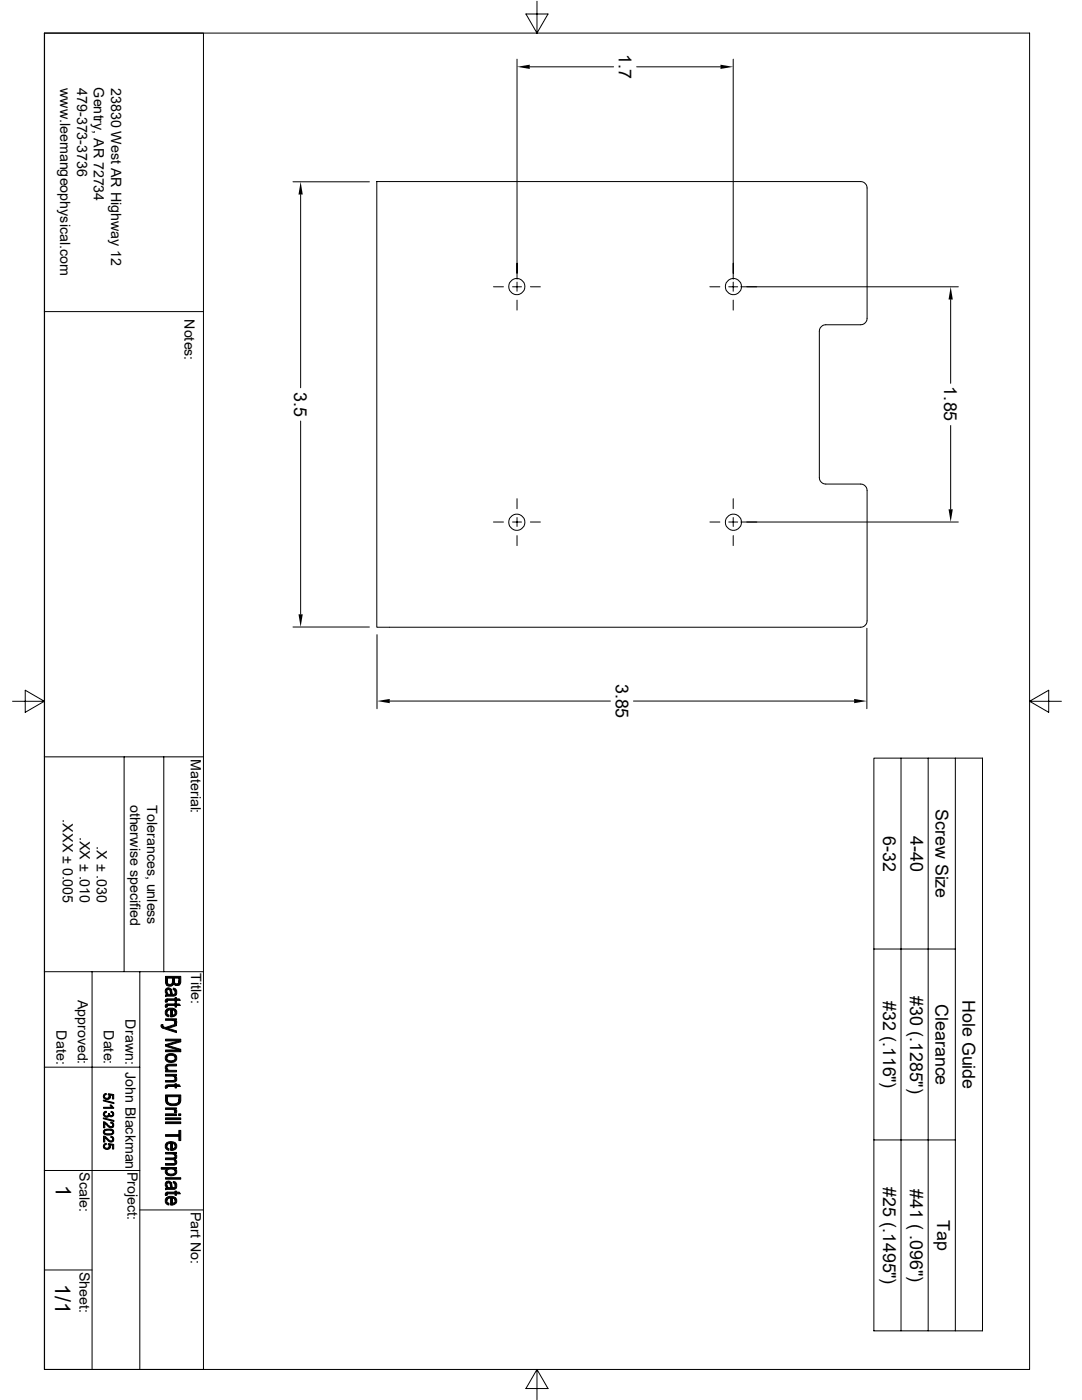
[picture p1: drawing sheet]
<svg xmlns="http://www.w3.org/2000/svg" width="216mm" height="279mm" viewBox="0 0 216 279" stroke-linecap="round" stroke-linejoin="round" font-family="sans-serif">
<g fill="none" stroke="#000" stroke-width=".2">
<path d="M8.8 6.6h196.6v266.7h-196.6zM8.9 6.6h31.7v266.7h-31.7zM103.2 11.8v43.9M105.7 13.3h16.7M107.1 .3v6.3l2.2-3.8h-4.4l2.2 3.8M127 13.3h16.8M146.3 11.8v43.9M58.5 36.3h15.2M60 38.8v38.6M75.2 36.2h96.5a1.3 1.3 0 0 1 1.3 1.3v26a1.3 1.3 0 0 1-1.3 1.3h-6.9a1.3 1.3 0 0 0-1.3 1.3v29.2a1.3 1.3 0 0 0 1.3 1.3h6.9a1.3 1.3 0 0 1 1.3 1.3v26a1.3 1.3 0 0 1-1.3 1.3h-96.5zM98.5 57.2h2M102.3 57.2h1.8"/>
<path d="M103.2 56.3v1.8M103.2 59.9v2M105.8 57.2h2M141.6 57.2h2M145.4 57.2h1.8M146.3 56.3v1.8M146.3 59.9v2M147.8 57.2h43.4M189.7 59.8v16.7M8.8 62.2h31.8M60 84v38.6M103.2 99.5v2"/>
<path d="M146.3 99.5v2M189.7 84.9v16.7M98.5 104.2h2M102.3 104.2h1.8M103.2 103.3v1.8M103.2 106.9v2M105.8 104.2h2M141.6 104.2h2M145.4 104.2h1.8M146.3 103.3v1.8M146.3 106.9v2M147.8 104.2h43.4"/>
<path d="M2.5 140h6.3l-3.8 2.2v-4.4l3.8 2.2M58.5 125.1h15.2M75.2 126.7v14.7M77.8 139.9h44M126.4 139.9h44M173 125.4v16M205.4 140l3.9-2.2v4.4l-3.9-2.2h6.4M8.8 151h31.8M24.8 151v42.9M32.7 151v42.9M174.4 151.3h21.6v114.3h-21.6zM179.8 151.3v114.3"/>
<path d="M185.2 151.3v114.3M190.6 151.3v114.3M8.8 193.9h31.8M18.4 193.9v79.4M27.9 193.9v79.4M174.4 189.4h16.2M8.8 213h19.1M8.8 233.6h19.1M174.4 227.5h16.2M8.9 253.4h9.5M27.9 241.5h12.7M107.1 273.3l-2.2 3.8h4.4l-2.2-3.8v6.1"/>
<circle cx="103.1" cy="57.2" r="1.61"/>
<circle cx="146.4" cy="57.2" r="1.61"/>
<circle cx="103.1" cy="104.2" r="1.61"/>
<circle cx="146.4" cy="104.2" r="1.61"/>
</g>
<g fill="#000" stroke="#000" stroke-width=".2">
<path d="M33.3 197.9v.6z" fill-rule="evenodd"/>
<path d="M33.1 199.4l.3-.1v.7h-.4v-.3z" fill-rule="evenodd"/>
<path d="M33.2 197.3l.5-.2 .4 .3v1a.77 .77 0 0 0-.6-.9l-.2 .2-.1 .7a.82 .82 0 0 1 0-1.1z" fill-rule="evenodd"/>
<path d="M33.4 195.2v.6a.54 .54 0 0 0 .5 .7 .54 .54 0 0 0 .5-.7v.8l-.2 .2h-.7l-.1-.1z" fill-rule="evenodd"/>
<path d="M34.6 197.2l.4 .2v.6l-.1-.3-.4-.2z" fill-rule="evenodd"/>
<path d="M33.3 198.1l.3 .3 .5 .1 .1-1.1 .1 .6a.36 .36 0 0 0 .3 .5 .36 .36 0 0 0 .4-.5v-.6a.79 .79 0 0 1 .3 .9 .79 .79 0 0 1-.8 .5l-1.5 .1v-.4h.3z" fill-rule="evenodd"/>
<path d="M34.8 195.2v.5a.47 .47 0 0 0 .5 .6 .47 .47 0 0 0 .4-.6v.9h-.7l-.2-.1z" fill-rule="evenodd"/>
<path d="M33.4 199.3h1.5v-.2h.3v.2h.6l.2 .3h-.8v.4h-.3v-.4h-1.4l-.1 .3z" fill-rule="evenodd"/>
<path d="M33 194.9h3.1l-.1 1.3-.3 .4v-1.4h-.9v1.3l-.2-.2-.2 .3v-1.4h-1v1.5l-.4-.6z" fill-rule="evenodd"/>
<path d="M20.6 219.5l2.1 .5v.3l-2.1-.6z" fill-rule="evenodd"/>
<path d="M20.8 218.4l.4-.2v.2l-.4 .3v.5a.57 .57 0 0 1 0-.8z" fill-rule="evenodd"/>
<path d="M20.8 218.8a.5 .5 0 0 0 .5 .4 .5 .5 0 0 0 .5-.4v.4l-.3 .2-.6-.1z" fill-rule="evenodd"/>
<path d="M21.9 218.5l.1 .2-.1 .5z" fill-rule="evenodd"/>
<path d="M21.6 218.3l1.1 .1v.9h-.3v-.7l-.5-.1-.1 .7z" fill-rule="evenodd"/>
<path d="M32.2 204.5h.3v.7l-.4-.3z" fill-rule="evenodd"/>
<path d="M33.1 200.4h.3v.6h-.4v-.3z" fill-rule="evenodd"/>
<path d="M33.1 216.7l.3-.2v.6l-.4 .1z" fill-rule="evenodd"/>
<path d="M33.3 213.1l.1 .6z" fill-rule="evenodd"/>
<path d="M33.1 201.5l.2-.1v.8l.4 .4v.3a.83 .83 0 0 1-.6-1.4z" fill-rule="evenodd"/>
<path d="M34.9 214.7l.1 .6z" fill-rule="evenodd"/>
<path d="M33.3 201.4l.4-.2h.8l.5 .2v.7l-.2-.4-.5-.2v1.4h-.3v-1.4l-.5 .1-.2 .5z" fill-rule="evenodd"/>
<path d="M33.3 210.5a1.54 1.54 0 0 1 1.7 0v.7a.93 .93 0 0 0-.9-.6 .93 .93 0 0 0-.8 .6z" fill-rule="evenodd"/>
<path d="M33 203.3h2.2v.3h-.3v.4l-.4-.3-1.5-.1z" fill-rule="evenodd"/>
<path d="M33 205.1l2.2-.8v.4l-1.2 .4-.6 .1z" fill-rule="evenodd"/>
<path d="M32.5 204.7l.2 .3 2.5 .7v.4l-2.7-.9z" fill-rule="evenodd"/>
<path d="M33.1 212.6l.6-.2h1.5v.3h-1.6l-.2 .2-.1 .7a.67 .67 0 0 1-.2-1z" fill-rule="evenodd"/>
<path d="M33 213.7h.4v-.3l.4 .2h1.4v.3h-2.2z" fill-rule="evenodd"/>
<path d="M33 214.4h2.2v.3h-.3v.4l-.4-.3h-1.5z" fill-rule="evenodd"/>
<path d="M34.3 201.5v1.1l.6-.3 .1-.9a.84 .84 0 0 1 .2 1 .84 .84 0 0 1-.9 .5z" fill-rule="evenodd"/>
<path d="M34.9 203.6l.4 .3-.2 .4-.3-.1z" fill-rule="evenodd"/>
<path d="M33.2 210.6l.1 .6a.92 .92 0 0 0 .8 .5 .92 .92 0 0 0 .9-.5v-.7a.88 .88 0 0 1 .2 1.1 .88 .88 0 0 1-1 .4 .93 .93 0 0 1-1.1-.3 .93 .93 0 0 1 .1-1.1z" fill-rule="evenodd"/>
<path d="M33 215.6h1.7l.3-.3v-.5a.67 .67 0 0 1 .2 .8 .67 .67 0 0 1-.8 .3h-1.4z" fill-rule="evenodd"/>
<path d="M33.4 200.4h1.5v-.3h.3v.3h.6l.2 .3h-.8v.3h-.3v-.3h-1.5v.1z" fill-rule="evenodd"/>
<path d="M33.4 216.5h1.5v-.2h.3v.2h.6l.2 .3h-.8v.3h-.3v-.3h-1.5v.2z" fill-rule="evenodd"/>
<path d="M33 208.5l3.1 .9v.5l-.5-.3-2.6-.8z" fill-rule="evenodd"/>
<path d="M33 209.5h2.6l.5 .4h-3.1z" fill-rule="evenodd"/>
<path d="M33 207.4h3.1v.5l-.5-.2h-2.6z" fill-rule="evenodd"/>
<path d="M33 208.5l2.6-.8 .5 .2-2.7 .8z" fill-rule="evenodd"/>
<path d="M33 218.5h3.1l-.2 1.6-.2 .2v-1.4h-2.3v1.4l-.4-.6z" fill-rule="evenodd"/>
<path d="M20.6 223.1l2.1 .5v.2l-2.1-.5z" fill-rule="evenodd"/>
<path d="M20.8 228.3l.4-.1v.2l-.3 .2-.1 .6-.2-.5z" fill-rule="evenodd"/>
<path d="M20.9 221.9l.3-.1 .1 .2-.3 .1-.2 .2z" fill-rule="evenodd"/>
<path d="M20.8 221.9v.4a.43 .43 0 0 0 .4 .4 .43 .43 0 0 0 .5-.3v.4l-.2 .1a.62 .62 0 0 1-.8-.2 .62 .62 0 0 1 .1-.8z" fill-rule="evenodd"/>
<path d="M21.6 222.2h.2v.5v-.1l-.1 .2z" fill-rule="evenodd"/>
<path d="M20.8 228.8a.5 .5 0 0 0 .5 .4 .5 .5 0 0 0 .5-.4v.4l-.4 .2-.6-.2z" fill-rule="evenodd"/>
<path d="M21.9 228.5l.1 .2-.1 .5z" fill-rule="evenodd"/>
<path d="M22 220.5l.3 .1v.4z" fill-rule="evenodd"/>
<path d="M22.2 221.8l.3 .2v.3l-.4-.3z" fill-rule="evenodd"/>
<path d="M20.7 223.9l.3 .1 .8 .7a.42 .42 0 0 0 .4 .1 .42 .42 0 0 0 .3-.3v.5l-.5 .1-1.1-.9v.9h-.2z" fill-rule="evenodd"/>
<path d="M20.8 225.5l.5-.2h.8l.4 .2v.4a1.17 1.17 0 0 0-1.4-.3l-.3 .3z" fill-rule="evenodd"/>
<path d="M20.7 226.7l.3 .1 .8 .7a.41 .41 0 0 0 .4 .2 .41 .41 0 0 0 .3-.3v.4l-.5 .1-1.1-.9v.9h-.2z" fill-rule="evenodd"/>
<path d="M20.7 221h1.6v-.4l.4 .6h-2z" fill-rule="evenodd"/>
<path d="M21.8 222.3a.34 .34 0 0 0 .4 .3 .34 .34 0 0 0 .3-.3v-.3l.1 .1a.5 .5 0 0 1-.1 .7 .5 .5 0 0 1-.7-.1z" fill-rule="evenodd"/>
<path d="M22.1 223.9h.1a.58 .58 0 0 1 .5 .4 .58 .58 0 0 1-.2 .7v-.6l-.4-.2z" fill-rule="evenodd"/>
<path d="M20.7 225.6l.1-.1v.4a1.31 1.31 0 0 0 1.6 .2l.1-.6 .1 .1a.69 .69 0 0 1-.2 .8 .69 .69 0 0 1-.7 .1h-.5a.56 .56 0 0 1-.5-.3 .56 .56 0 0 1 0-.6z" fill-rule="evenodd"/>
<path d="M22.1 226.8h.1a.58 .58 0 0 1 .5 .4 .58 .58 0 0 1-.2 .6v-.6l-.4-.2z" fill-rule="evenodd"/>
<path d="M21.6 228.2l1.1 .2v.9h-.3v-.7l-.5-.1-.1 .7z" fill-rule="evenodd"/>
<path d="M33 223.1h3.1v.3h-3.1z" fill-rule="evenodd"/>
<path d="M33 223.9h3.1v.3h-3.1z" fill-rule="evenodd"/>
<path d="M33 235h3.1v.3h-3.1z" fill-rule="evenodd"/>
<path d="M33.2 233.3v1.1a.72 .72 0 0 1 0-1.1z" fill-rule="evenodd"/>
<path d="M33.3 236.4v.7z" fill-rule="evenodd"/>
<path d="M33 238.1l.4-.2v.6l-.4 .1z" fill-rule="evenodd"/>
<path d="M33.1 228.3l.2-.2v.9l.4 .2v.4a.86 .86 0 0 1-.6-1.3z" fill-rule="evenodd"/>
<path d="M33.2 235.8l.5-.1 .5 .3-.1 .9a.68 .68 0 0 0-.7-.8l-.1 .2-.1 .7a.82 .82 0 0 1 0-1.2z" fill-rule="evenodd"/>
<path d="M34.9 230.3l.1 .5z" fill-rule="evenodd"/>
<path d="M33.3 228.1v-.1a1.58 1.58 0 0 1 1.7 .1v.6l-.2-.4-.5-.1v1.4h-.3v-1.4l-.5 .1-.2 .5z" fill-rule="evenodd"/>
<path d="M33 231.1h1.6l.3-.1 .1 .9-.4-.5h-1.6z" fill-rule="evenodd"/>
<path d="M34.6 235.8l.4 .1v.7l-.1-.3-.4-.2z" fill-rule="evenodd"/>
<path d="M33.3 239a1.54 1.54 0 0 1 1.7 0v.6l-.2-.4-.5-.1v1.4h-.3v-1.4l-.6 .2-.1 .3z" fill-rule="evenodd"/>
<path d="M34.9 233.3l.1 .5z" fill-rule="evenodd"/>
<path d="M33 221.1h2.2v.3h-.3v.4l-.3-.4h-1.6z" fill-rule="evenodd"/>
<path d="M33 222.3h2.2v.3h-2.2z" fill-rule="evenodd"/>
<path d="M33 230h2.2v.3h-.3v.2l-.5-.2h-1.4z" fill-rule="evenodd"/>
<path d="M32.2 233h3v.3h-.3v.3a1.01 1.01 0 0 0-1.6 .2l-.1 .6v-1.1h-1z" fill-rule="evenodd"/>
<path d="M34.9 221.4l.4 .3-.2 .4-.3-.1z" fill-rule="evenodd"/>
<path d="M34.3 228.2v1h.2l.4-.2 .1-.9a.84 .84 0 0 1 .2 1 .84 .84 0 0 1-.9 .5z" fill-rule="evenodd"/>
<path d="M33 232.2h1.8l.2-.3v-.5a.62 .62 0 0 1 .3 .7 .62 .62 0 0 1-.8 .4h-1.5z" fill-rule="evenodd"/>
<path d="M35 230.3a.58 .58 0 0 1 .3 .5 .58 .58 0 0 1-.4 .6z" fill-rule="evenodd"/>
<path d="M33.3 233.8a.96 .96 0 0 0 1.7 0v-.5a.79 .79 0 0 1 .1 1 .79 .79 0 0 1-.9 .4l-1-.3z" fill-rule="evenodd"/>
<path d="M33.3 236.6l.3 .4h.5l.1-1 .1 .6a.35 .35 0 0 0 .3 .4 .35 .35 0 0 0 .4-.4v-.7a.79 .79 0 0 1 .3 .9 .79 .79 0 0 1-.8 .6h-1.5v-.3h.3z" fill-rule="evenodd"/>
<path d="M34.3 239.1l.1 1.1 .5-.3 .1-.9a.84 .84 0 0 1 .2 1 .84 .84 0 0 1-.9 .5z" fill-rule="evenodd"/>
<path d="M33.4 218.9v.5a1.29 1.29 0 0 0 2 .7l.2-.2 .1-.5v.9l-.4 .3h-1.2l-.6-.2-.1-.1z" fill-rule="evenodd"/>
<path d="M33.4 237.9h1.5v-.2h.3v.2h.6l.2 .4h-.8v.2h-.3v-.2h-1.5v.1z" fill-rule="evenodd"/>
<path d="M35.6 222.3h.5v.3h-.5z" fill-rule="evenodd"/>
<path d="M33 226.4h2.7v-.8h.4v2h-.4v-.8h-2.7z" fill-rule="evenodd"/>
<path d="M33.1 239.1l.2-.1 .1 .9 .3 .3v.3a.87 .87 0 0 1-.6-1.4z" fill-rule="evenodd"/>
</g>
<path d="M103.2 13.3l2.5-.4v.9zM143.8 12.9l2.5 .4-2.5 .5zM60 36.3l.4 2.5h-.8zM189.7 57.2l.4 2.6h-.8zM189.3 101.6h.8l-.4 2.6zM59.6 122.6h.8l-.4 2.5zM75.2 139.9l2.6-.4v.8zM170.4 139.5l2.6 .4-2.6 .4z" fill="#000"/>
<g font-size="4.3">
<text x="11.1" y="236.6" transform="rotate(90 11.1 236.6)">1</text>
<text x="11" y="256.2" transform="rotate(90 11 256.2)">1/1</text>
</g>
<g font-size="3.6">
<text x="123.5" y="10.8" transform="rotate(90 123.5 10.8)">1.7</text>
<text x="188.4" y="77.1" transform="rotate(90 188.4 77.1)">1.85</text>
<text x="58.7" y="78.2" transform="rotate(90 58.7 78.2)">3.5</text>
<text x="122.9" y="136.4" transform="rotate(90 122.9 136.4)">3.85</text>
<text x="186.7" y="161.5" transform="rotate(90 186.7 161.5)">Screw Size</text>
<text x="176.2" y="166.8" transform="rotate(90 176.2 166.8)">6-32</text>
<text x="181.7" y="166.9" transform="rotate(90 181.7 166.9)">4-40</text>
<text x="176.2" y="199.8" transform="rotate(90 176.2 199.8)">#32 (.116&quot;)</text>
<text x="181.6" y="198.8" transform="rotate(90 181.6 198.8)">#30 (.1285&quot;)</text>
<text x="186.7" y="200.4" transform="rotate(90 186.7 200.4)">Clearance</text>
<text x="192.1" y="199.5" transform="rotate(90 192.1 199.5)">Hole Guide</text>
<text x="176.2" y="236.9" transform="rotate(90 176.2 236.9)">#25 (.1495&quot;)</text>
<text x="181.6" y="237.4" transform="rotate(90 181.6 237.4)">#41 ( .096&quot;)</text>
<text x="187" y="243.5" transform="rotate(90 187 243.5)">Tap</text>
</g>
<g font-size="2.8">
<text x="12" y="17.6" transform="rotate(90 12 17.6)">www.leemangeophysical.com</text>
<text x="15.4" y="17.6" transform="rotate(90 15.4 17.6)">479-373-3736</text>
<text x="18.8" y="17.4" transform="rotate(90 18.8 17.4)">Gentry, AR 72734</text>
<text x="22.2" y="17.5" transform="rotate(90 22.2 17.5)">23830 West AR Highway 12</text>
<text x="36.8" y="63.7" transform="rotate(90 36.8 63.7)">Notes:</text>
<text x="38.1" y="151.4" transform="rotate(90 38.1 151.4)">Material:</text>
<text x="26" y="160.6" transform="rotate(90 26 160.6)">otherwise specified</text>
<text x="29.3" y="160.7" transform="rotate(90 29.3 160.7)">Tolerances, unless</text>
<text x="12.5" y="163.5" transform="rotate(90 12.5 163.5)">.XXX ± 0.005</text>
<text x="15.9" y="167" transform="rotate(90 15.9 167)">.XX ± .010</text>
<text x="19.3" y="168.9" transform="rotate(90 19.3 168.9)">.X ± .030</text>
<text x="38.1" y="194.3" transform="rotate(90 38.1 194.3)">Title:</text>
<text x="15.5" y="199.5" transform="rotate(90 15.5 199.5)">Approved:</text>
<text x="25.1" y="203.5" transform="rotate(90 25.1 203.5)">Drawn:</text>
<text x="11.3" y="205.7" transform="rotate(90 11.3 205.7)">Date:</text>
<text x="20.7" y="205.6" transform="rotate(90 20.7 205.6)">Date:</text>
<text x="25.1" y="214" transform="rotate(90 25.1 214)">John Blackman</text>
<text x="15.8" y="233.9" transform="rotate(90 15.8 233.9)">Scale:</text>
<text x="25.4" y="233.8" transform="rotate(90 25.4 233.8)">Project:</text>
<text x="38.1" y="241.8" transform="rotate(90 38.1 241.8)">Part No:</text>
<text x="15.9" y="253.8" transform="rotate(90 15.9 253.8)">Sheet:</text>
</g>
</svg>
